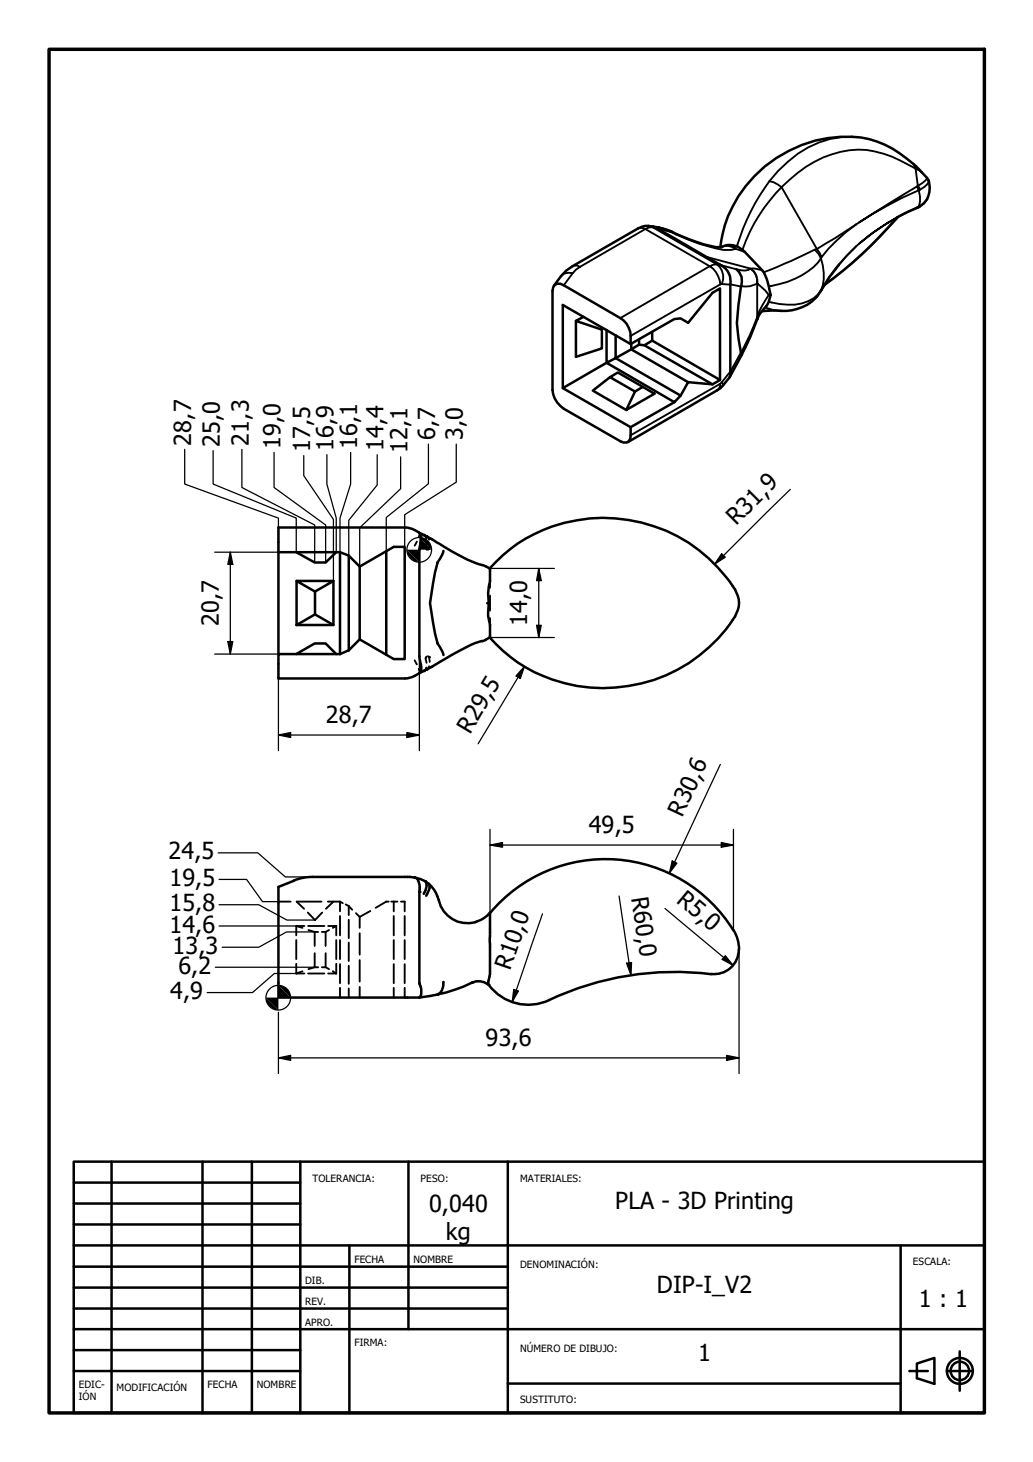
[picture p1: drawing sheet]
<svg xmlns="http://www.w3.org/2000/svg" width="210mm" height="297mm" viewBox="0 0 210 297" stroke-linecap="round" stroke-linejoin="round" font-family="sans-serif">
<!-- layer: Visible (ISO) -->
<g fill="none" stroke="#000" stroke-width=".51">
<path d="M188.7 36.7a5 5 0 0 1-.3 3.7M188.7 36.7a24 24 0 0 0-12.2-8.5 25.8 25.8 0 0 0-30.1 22M112.5 58.1l1.5-2 1.1-1.1 1.2-.9 13.4-7.7a4 4 0 0 1 3.9 .1l12.7 7.3a3.6 3.6 0 0 1 2.1 4v18.4a7.9 7.9 0 0 1-2.7 3.1l-18.1 10.5M132.6 46l1.3 .2 .3 .2M133.9 46.2l.7 .2M134.6 46.4l.9 .3a38.1 38.1 0 0 0 10.5 3.5h.6M134.6 46.4l.1 .1M146.6 50.2a3.9 3.9 0 0 1 4.7 1l3.9 4.1 .6 1.5 .8 3.1M149.7 54.7a2.97 2.97 0 0 1 .9 3.5l-.3 1.9a25.5 25.5 0 0 0 .4 12l-2.4 4.4M156.2 59.9h.4M156.6 59.9a5.9 5.9 0 0 1-2 3.6l-.4 .6-1.7 4.3-1.8 3.6M170.5 53.8l-2 2.5-1.6 2.7a8.9 8.9 0 0 1-9.1 4.1h-1.7"/>
<path d="M182.4 44.1a86.5 86.5 0 0 1-14.9 13.8M188.4 40.4a6.6 6.6 0 0 1-4.1 2.7l-2.1 1.1M114.4 78.9l13.7 7.9M117 65.2v7.3l5.3-1.7v-3.8M118.6 64.4l-1.6 .8 5.3 1.8v-.5M123.3 67v6.7l1.8-.9v-4.7M124 76.6l-3.5 2.8 6.8 3.9M128.1 69.9a5 5 0 0 0-2.1-5.3l-11.4-6.6a1.36 1.36 0 0 0-1.6-.3 1.36 1.36 0 0 0-.7 1.4v20.1a4.9 4.9 0 0 0 2.3 3.8l11.4 6.6a1.27 1.27 0 0 0 1.5 .2 1.27 1.27 0 0 0 .6-1.4v-1.6l8.9-5.1M128.3 69.8v1.2l-3.2 1.8 13.2 7.6-1.3 1.3-13.7-8-8.9 5.2v-16.9l13.7 7.9 8.9-5.1 1.3-.1 1.5 .9 5-6.1 1.5-.9v18.6l-1.5 .9-5-.5-1.5 2.8M129 79.6l1.6-1 2.4 1.4-5.7 3.3zM129.9 68.9v1.1l-1.6 1 11.5 6.6M130.6 78.6l-5.1-2.9-1.5 .9 5 3"/>
<path d="M130.9 70.2l13.9 7.9M132.5 67.4v1.8l-1.6 1-1-.2M132.5 69.2l13.8 8M156.3 63.1l-1.5 .1M56.6 112.2h12.5l1.8 .7 2.2 2.2M60.2 112.2l3.7 2.1h2.3l2.1-2.1M60.3 118h7.5l-3.8 2.2zM60.3 118v9M67.8 118v9h-7.5M69.1 112.2v20.7M70.9 112.9v19.2M73.1 115.1l6.9-4h2.2v22.8h-2.2l-6.9-4-2.2 2.2"/>
<path d="M73.1 115.1v14.8M78.5 112v21M82.3 107.2l1.2 .2 .7 .3M82.3 107.2h-25.7v25.7M84.3 107.7l.9 .6M85.2 108.3h.1a2.31 2.31 0 0 1 .1 2.2l-.2 1.1v21.8l.4 2.1a1.1 1.1 0 0 1-.4 1.3l-.9 .5M85.2 108.3l2.4 1.2a44.6 44.6 0 0 0 11.1 5.6l.8 .4M90.1 111.9l-.3 .9a6.3 6.3 0 0 0-1.4 3.5l-1 6.2a51.2 51.2 0 0 0 1.5 8.2l.9 1.5 .3 .9M99.5 115.5l.1 2.7-.4 2.4 .1 2M99.5 115.5a31 31 0 0 1 33.3-8.6 31.6 31.6 0 0 1 16.6 12.8 5.1 5.1 0 0 1-.5 6.2 31.7 31.7 0 0 1-45.2 7.6l-1.5-1.2-2.7-2.8M60.2 132.9l3.7-2.2h2.3l2.1 2.2M64 120.2v4.6l3.8 2.2"/>
<path d="M64 124.8l-3.7 2.2M69.1 132.9h-12.5v4.9h25.7M70.9 132.1l-1.8 .8M84.2 137.3l-1.1 .5h-.8M97.9 130.2a37.1 37.1 0 0 0-9.1 4.7l-3.6 1.9M99 122.5l.3 .1M99.3 122.6v.9a6.6 6.6 0 0 0 .3 3.4l-.1 2.6M99.5 129.5l-1.5 .8M59.8 178.9l-3.2 1.3v22.5h28.6M63.5 178.2l-1.9 .1-1.8 .6M63.5 178.2h19.7l1.1 .1M84.3 178.3a1.97 1.97 0 0 1 1 2.3l-.1 19.1a3.2 3.2 0 0 1 .1 2.9l-.1 .1"/>
<path d="M84.3 178.3l1.2 .3 1.1 .5M86.6 179.1h-.1a2.37 2.37 0 0 1-.4 2.5M86.6 179.1l.5 .5M87.1 179.6a7.9 7.9 0 0 1 2.4 4.5 6 6 0 0 0 10.1 1.3v12.5l-.4 1.8 .1 .4M87.1 179.6a1.35 1.35 0 0 1-.1 1.6l-.4 .8M99.6 185.5a30.6 30.6 0 0 1 49.4 3.5M144.5 197.9a60.8 60.8 0 0 0-34 5.7 10.4 10.4 0 0 1-11.5-3.7 3.2 3.2 0 0 0-3.1-.3 30.3 30.3 0 0 1-7 2.4 2.36 2.36 0 0 0 1.2-2.5M149 189l1 2.2 .2 1.7M150.1 192.9a5 5 0 0 1-5.6 5M88.9 202l-3.7 .7"/>
</g>
<!-- layer: Visible fina (ISO) -->
<g fill="none" stroke="#000" stroke-width=".38">
<path d="M156.3 36.8l.9 .2 1.6 1 7.2 12.6M173.2 27.8a18.6 18.6 0 0 0-13.1 5.1 36.1 36.1 0 0 0-9.1 13.5l-1.3 3.6M185.6 33.3l.3 .8M185.9 34.1a23.4 23.4 0 0 0-11.6-3.7 21.2 21.2 0 0 0-13.8 6.1 33.5 33.5 0 0 0-9.6 14.3M185.9 34.1l.2 .2M186.1 34.3l.7 .3 .5 .4M186.1 34.3l.4 3.5-.2 .1M186.1 33.8v.5M186.7 38.7l.2 1.2v1.1l-.2 1a49.8 49.8 0 0 0-12.1 7.5 44.4 44.4 0 0 1 7.6-5.3M186.9 38.5l-.2 .2M188.3 36.1v.3l-.3 .4-1.5 1 .4 .7M188.7 36.7a2.62 2.62 0 0 1-1.8 1.8"/>
<path d="M116.3 54.1l1-.1 .6 .2M116.4 55.5l-1-.1-.8 .2-.6 .5M116.4 55.5l-1.8 2.5M117.9 54.2l-.9 .6-.6 .7M117.9 54.2l13.2-7.7 13.1 7.6-18.2 10.5M131.8 45.9l.8 .3M132.1 46l.8 .2h-.3M132.6 46.2h-.7l-.8 .3-1-.2-.4 .1M132.6 46.2l13.1 7.5 .6 .1M132.9 46.2h.3M133.3 46.3l1.4 .2 1.6 .6M133.6 46.5l2.7 .6"/>
<path d="M136.3 47.1l.3 .1M136.5 47l-.2 .1M136.6 47.2a42 42 0 0 0 10.4 3.6h1.3l1.1-.3M136.6 47.2l.3 .1M143.5 52.2l9.1 2.4M146.4 57.8l-18.3 10.4M146.6 53.9l3.1 .8a3.2 3.2 0 0 0 2.8-.1 3.3 3.3 0 0 1 1.4 3 5 5 0 0 1-3.3 .6M146.6 50.2a2.64 2.64 0 0 1 2.8 .3M146.7 57.7a3.3 3.3 0 0 0-1-4l-.7 .1-.8 .3a4.7 4.7 0 0 1 2.2 3.7M146.7 57.7l-.3 .1M146.7 57.7l1.7 .1M148.4 57.8l2.2 .4"/>
<path d="M148.9 49.8l.3 .3 .2 .4M149.4 50.5l1.9 .7M152.5 54.6h.1M152.6 54.6a3.1 3.1 0 0 1 1.3 3M152.6 54.6h.9l1.4 .3M153.9 57.6l1.6 1.4 .7 .9a16.7 16.7 0 0 0-2.3 4.4M153.9 57.6v7.3M155.2 55.3h.1a102.1 102.1 0 0 0 10.2-4.6l.8 .8 .5 1a13.9 13.9 0 0 1-8.4 5.2l-2.2 .5M166 50.6l-.5 .1M166.8 59a7.3 7.3 0 0 1-6.8 2.9l-1.6-.1-2.2-.5M166.8 59v.2M166.9 52.2l-.1 .3a9.5 9.5 0 0 1 0 6.5"/>
<path d="M166.9 58.9v.1M166.9 58.9l-.1 .1M174 45.6l-8 5M174 50l-3.5 3.8M174 50a34 34 0 0 0-7.1 8.9M174 45.6a33.6 33.6 0 0 0-7.1 6.6l-.9-1.6M174.6 45.2l11.7-7.3 .4 .8a84.8 84.8 0 0 0-12.1 6.5zM174.6 45.2l-.6 .4M174.6 49.5l-.6 .5M182.4 44.1a89.5 89.5 0 0 1-14.9 13.7M186.9 41.8l-.3 .3M186.9 41.8l-.1 .2"/>
<path d="M188.4 40.4l-.6 .9-.9 .5M146.4 78l-.1 .5-.6 .8M146.4 78l-18.3 10.4M146.7 77.6l.2 .7M146.7 77.6l-.3 .4M148.4 75.5l-1.7 2.1M150.6 71.6l-2.2 4M153.9 64.3l-1.5 3.7-1.8 3.6M153.9 64.3v.5M155.4 62.5l1.7 .5 1.6 .2M156.3 63.1l-1.5 .1"/>
</g>
<g fill="#000">
<circle cx="149.7" cy="50" r=".19"/>
<circle cx="153.9" cy="57.6" r=".19"/>
</g>
<!-- layer: Oculto (ISO) -->
<g fill="#000">
<circle cx="85.2" cy="108.3" r=".19"/>
<circle cx="99.5" cy="115.5" r=".19"/>
<circle cx="85.2" cy="136.8" r=".19"/>
<circle cx="87.1" cy="133.5" r=".19"/>
<circle cx="87.2" cy="133.5" r=".19"/>
<circle cx="99.5" cy="129.5" r=".19"/>
<circle cx="87.1" cy="179.6" r=".19"/>
<circle cx="99.6" cy="192.4" r=".19"/>
<circle cx="85.2" cy="202.7" r=".19"/>
<circle cx="99.3" cy="200.1" r=".19"/>
</g>
<g fill="none" stroke="#000" stroke-width=".38">
<path d="M84.7 110l-.4 .9M85.2 108.3l-.1 .8M86.1 108.7l.4 .4 .1 .4M86.5 111.4l.2 .3M86.6 109l.5 .3 .1 .4M86.7 110.3l-.2 1M87.1 111.6l-.2 .1M87.3 110.6l-.1 1M99.5 115.5l.1 .2M99.6 115.7v.2M99.6 117.9v1.5M84.3 134.2l.4 .8"/>
<path d="M85.1 135.9l.1 .9M86.5 133.7l.2 1M86.6 135.6l-.1 .4-.4 .3M86.7 133.4l-.2 .3M86.9 133.3l.2 .2M87.2 135.4l-.1 .3-.5 .4M87.2 133.5l.1 1M99.6 121v3.1M99.6 125.6v1.5M99.6 129.2v.1M99.6 129.3l-.1 .2M84.3 178.3a.9 .9 0 0 1 .7 .8"/>
<path d="M86.6 179.1l.1 .8M87.2 179.6l.1 .9M56.6 183.2h2.5M60.2 197.8h1.6M60.2 188.1v1.9M60.2 191v3.9M60.2 195.8v2M60.2 188.1h1.6M60.2 188.1l1.3 .4M60.3 183.2l1.5 1.4M60.3 183.2h5M61.5 197.3l-1.3 .5"/>
<path d="M62.5 185.4l1.5 1.5 1.5-1.5M62.6 197.8h3.3M62.6 188.1h3.3M62.7 189l1.2 .3M63.9 196.5h.7M63.9 196.5l-1.2 .4M63.9 189.3h.7M63.9 189.3v2.9M63.9 193.7v2.8M65.4 196.5h.8l.7 .4M65.4 189.3h.8M66.2 189.3v2.9"/>
<path d="M66.2 193.7v2.8M66.6 183.2h2.5M66.7 188.1h1.6v1.9M66.7 197.8h1.6M66.9 189l-.7 .3M67.6 197.3l.7 .5M67.8 183.2l-1.6 1.4M68.3 191v3.9M68.3 195.8v2M68.3 188.1l-.7 .4M69.1 183.2v2M69.1 186.1v3.9"/>
<path d="M69.1 191v3.9M69.1 195.9v3.9M69.1 183.2l.6 .3M70.2 183.8l.7 .3 .7 .7M70.9 184.1v1.8M70.9 186.9v3.7M70.9 191.5v3.7M70.9 196.2v3.7M73.1 186.3v2.2M73.1 189.6v4.4M73.1 195.1v4.3M75.2 185.1l-2.1 1.2-.8-.8"/>
<path d="M79 183.2h-.5l-2.2 1.3M79.5 183.2h1.3M80 183.2v2M80 186.1v3.9M80 191v3.9M80 195.9v3.9M81.5 183.2h.7v2M82.2 186.1v3.9M82.2 191v3.9M82.2 195.9v3.9M85.2 199.7v.1M85.3 199.9l.3 .9"/>
<path d="M85.3 180.1l-.1 1.1M86.5 180.8l-.4 .8M87 181.3l-.4 .7M90.1 199.5l-.1 1M99.3 199.9v.2M99.3 199.1v.7M99.5 191.2l.1 .8M99.6 189.5v.2M99.6 189.9l-.1 .8M99.6 192.2v.2M99.6 197.4v.2M99.6 197.7l-.2 .8"/>
<path d="M69.1 200.7v2M70.9 200.8v1.9M73.1 200.5v2.2M80 200.7v2M82.2 200.7v2M85.6 201.9l-.1 .3-.3 .5M89.7 201.5l-.3 .3-.5 .2"/>
</g>
<!-- layer: Visible (ISO) -->
<g fill="#000">
<circle cx="86.1" cy="108.7" r=".25"/>
<circle cx="86.6" cy="109" r=".25"/>
<circle cx="86.1" cy="136.3" r=".25"/>
<circle cx="86.6" cy="136.1" r=".25"/>
<circle cx="85.2" cy="181.2" r=".25"/>
<circle cx="95.9" cy="199.6" r=".25"/>
<circle cx="88.9" cy="202" r=".25"/>
</g>
<!-- layer: Borde (ISO) -->
<path d="M10 10h190v277.1h-190z" fill="none" stroke="#000" stroke-width=".7"/>
<g fill="none" stroke="#000" stroke-width=".51">
<path d="M15 236h185v51.1h-185zM22.7 236v51.1M41.1 236v51.1M51.2 236v51.1M61 236v51.1M83 236v34.1M103.2 236v51.1M15 257.4h88.2M15 248.8h46M15 244.5h46M15 240.3h46M15 253h185"/>
<path d="M71 253v34.1M183 253v34.1M15 278.6h46M15 265.9h88.2M15 261.6h88.2M15 274.3h46M15 270.1h185M184.8 278.6h3.7M186.3 277l3.6-1.1v5.3l-3.6-1.2zM192.4 278.6h5.3M195 274.6v8M103.2 281.1h79.8"/>
<circle cx="195" cy="278.5" r="2.64"/>
<circle cx="195" cy="278.5" r="1.87"/>
</g>
<!-- layer: Cota (ISO) -->
<g fill="none" stroke="#000" stroke-width=".25">
<path d="M37.5 91.3v7l19.1 7v6.9h-13M43.3 91.6v6.7l16.9 7v6.9M49.1 91.3v7.7l14.8 7.7v7.6M55.7 91.9v7.1l10.5 7.7v7.6M61.7 92.6v4l6.1 8.9v12.5M66.4 92.4v5.9l1.9 7v6.9M71.2 91.9v6.4l-2.1 7v6.9M76.6 92.4v6.1l-5.7 7.2v7.2M81.4 92.8v6.5l-8.3 7.9v7.9M87.1 90.2v8.1l-8.6 6.8v6.9M92.7 90.2v7.8l-10.5 6.6v6.5M160.6 99.4l-15.4 15.2"/>
<path d="M46.8 112.2l.5 2.5h-1zM46.8 112.2v20.7M99.5 115.5h13.1M109.5 115.5l.5 2.5h-1zM109.5 115.5v14M146.6 112.5l.8 .7-2.2 1.4zM43.6 132.9h13M46.3 130.4h1l-.5 2.5zM56.6 134.9v17.6M85.2 133.3v19.2M99.5 129.5h13.1M106.6 135.4l-.9 2.4-.9-.5z"/>
<path d="M106.6 135.4l-9.4 15.7M109 127h1l-.5 2.5zM56.6 149.3l2.5-.5v1zM56.6 149.3h28.6M82.7 148.8l2.5 .5-2.5 .5zM146.4 155.3l-10.4 22.1M44.3 173.3h8.1l5.6 4.9h5.5M44.5 178.7h5.6l3.2 4.5h3.3M99.6 171.7l2.5-.5v.9zM99.6 171.7h49.4M99.6 168.5v16.9M136.6 174.9l.9 .5-1.5 2z"/>
<path d="M146.6 171.2l2.4 .5-2.4 .4zM149 168.5v20.5M43.8 196.5h20.1M44.5 188.1h15.7M44.5 183.8h8.1l5.7 3.1h5.7M60.2 197.8h-4.4l-4.5 3.9h-9.2M63.9 189.3h-5.7l-5.6 3.2h-7.5M110.2 185.7l-6.1 17.9M125.8 182l2.4 16.1M127.3 195.7l1-.1-.1 2.5zM135.1 184.6l13.9 11.5M147.4 194.2l1.6 1.9-2.3-1.2z"/>
<path d="M150.2 193v25.1M56.6 214.9l2.5-.5v1zM56.6 205.7v12.4M56.6 214.9h93.6M104.4 201l.9 .3-1.2 2.3zM147.6 214.4l2.6 .5-2.6 .5z"/>
<circle cx="85.2" cy="111.7" r="2.51"/>
<circle cx="56.5" cy="202.7" r="2.51"/>
</g>
<g fill="#000">
<path d="M46.8 112.2l.5 2.5h-1zM109.5 115.5l.5 2.5h-1zM146.6 112.5l.8 .7-2.2 1.4zM46.3 130.4h1l-.5 2.5zM106.6 135.4l-.9 2.4-.9-.5zM109 127h1l-.5 2.5zM56.6 149.3l2.5-.5v1zM82.7 148.8l2.5 .5-2.5 .5zM99.6 171.7l2.5-.5v.9zM136.6 174.9l.9 .5-1.5 2zM146.6 171.2l2.4 .5-2.4 .4zM127.3 195.7l1-.1-.1 2.5z"/>
<path d="M147.4 194.2l1.6 1.9-2.3-1.2zM56.6 214.9l2.5-.5v1zM104.4 201l.9 .3-1.2 2.3zM147.6 214.4l2.6 .5-2.6 .5z"/>
<path d="M82.7 111.7l2.5 2.5a2.6 2.6 0 0 1-2.5-2.5z" fill-rule="evenodd"/>
<path d="M82.7 111.7h5l-2.5-2.5v5z" fill-rule="evenodd"/>
<path d="M85.2 109.2a2.39 2.39 0 0 1 2.5 2.5z" fill-rule="evenodd"/>
<path d="M54 202.7l2.6 2.5a2.6 2.6 0 0 1-2.6-2.5z" fill-rule="evenodd"/>
<path d="M54 202.7h5.1l-2.5-2.5v5z" fill-rule="evenodd"/>
<path d="M56.6 200.2a2.39 2.39 0 0 1 2.5 2.5z" fill-rule="evenodd"/>
</g>
<g font-size="4.8">
<text x="88.4" y="89.5" transform="rotate(-90 88.4 89.5)">6,7</text>
<text x="94" y="89.5" transform="rotate(-90 94 89.5)">3,0</text>
<text x="38.9" y="90.5" transform="rotate(-90 38.9 90.5)">28,7</text>
<text x="44.6" y="90.8" transform="rotate(-90 44.6 90.8)">25,0</text>
<text x="50.5" y="90.5" transform="rotate(-90 50.5 90.5)">21,3</text>
<text x="57" y="91.2" transform="rotate(-90 57 91.2)">19,0</text>
<text x="63.1" y="91.8" transform="rotate(-90 63.1 91.8)">17,5</text>
<text x="67.8" y="91.6" transform="rotate(-90 67.8 91.6)">16,9</text>
<text x="72.6" y="91.2" transform="rotate(-90 72.6 91.2)">16,1</text>
<text x="77.9" y="91.6" transform="rotate(-90 77.9 91.6)">14,4</text>
<text x="82.8" y="92.1" transform="rotate(-90 82.8 92.1)">12,1</text>
<text x="149.6" y="106.9" transform="rotate(-45 149.6 106.9)">R31,9</text>
<text x="44.4" y="127.2" transform="rotate(-90 44.4 127.2)">20,7</text>
<text x="107.1" y="127.2" transform="rotate(-90 107.1 127.2)">14,0</text>
<text x="66.2" y="146.9">28,7</text>
<text x="95.5" y="149.3" transform="rotate(-59 95.5 149.3)">R29,5</text>
<text x="138.6" y="166.1" transform="rotate(-65 138.6 166.1)">R30,6</text>
<text x="119.6" y="169.3">49,5</text>
<text x="34.2" y="174.6">24,5</text>
<text x="34.4" y="180">19,5</text>
<text x="34.4" y="185.2">15,8</text>
<text x="128.3" y="182.4" transform="rotate(82 128.3 182.4)">R60,0</text>
<text x="137.3" y="183.2" transform="rotate(40 137.3 183.2)">R5,0</text>
<text x="34.4" y="189.5">14,6</text>
<text x="35.1" y="193.8">13,3</text>
<text x="36.3" y="197.9">6,2</text>
<text x="103.7" y="197.3" transform="rotate(-71 103.7 197.3)">R10,0</text>
<text x="34.6" y="203">4,9</text>
<text x="98.7" y="212.5">93,6</text>
<text x="125" y="245.6">PLA - 3D Printing</text>
<text x="87.2" y="246.2">0,040</text>
<text x="90.6" y="252">kg</text>
<text x="133.5" y="262.6">DIP-I_V2</text>
<text x="186.7" y="265.6">1 : 1</text>
<text x="141.9" y="276.5">1</text>
</g>
<g font-size="2">
<text x="63.5" y="240.1">TOLERANCIA:</text>
<text x="85.5" y="240.1">PESO:</text>
<text x="105.7" y="240.1">MATERIALES:</text>
<text x="72" y="256.6">FECHA</text>
<text x="84" y="256.6">NOMBRE</text>
<text x="105.7" y="257.6">DENOMINACIÓN:</text>
<text x="185.5" y="257">ESCALA:</text>
<text x="62" y="260.8">DIB.</text>
<text x="62" y="265.1">REV.</text>
<text x="62" y="269.4">APRO.</text>
<text x="72" y="273.5">FIRMA:</text>
<text x="105.7" y="274.6">NÚMERO DE DIBUJO:</text>
<text x="16" y="282.1">EDIC-</text>
<text x="16" y="284.5">IÓN</text>
<text x="23.7" y="282.6">MODIFICACIÓN</text>
<text x="42.2" y="282.1">FECHA</text>
<text x="52.2" y="282.1">NOMBRE</text>
<text x="105.7" y="285.1">SUSTITUTO:</text>
</g>
</svg>
